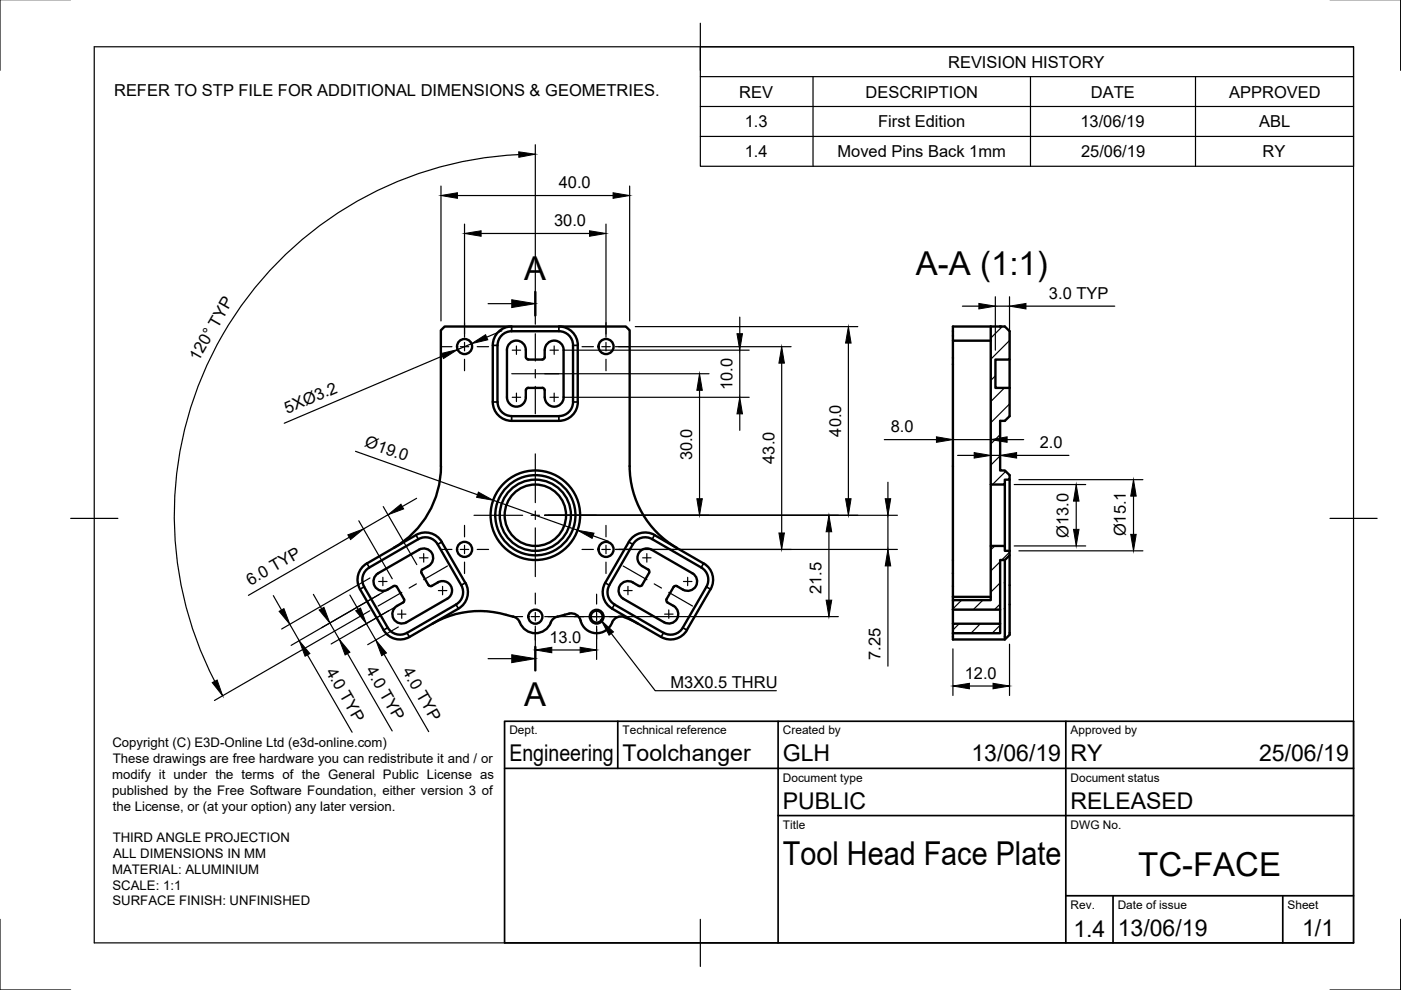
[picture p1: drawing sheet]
<svg xmlns="http://www.w3.org/2000/svg" width="297mm" height="210mm" viewBox="0 0 297 210" stroke-linecap="round" stroke-linejoin="round" font-family="sans-serif">
<!-- layer: Visible -->
<g fill="none" stroke="#000" stroke-width=".51">
<path d="M104.5 73.2v12a4 4 0 0 0 4 4h10M105.5 73.2v12a2.99 2.99 0 0 0 3 3M108.4 69.2h-14.1l-.8 .8v28.8M111.5 75.7a2.91 2.91 0 0 0-1-3.2 2 2 0 0 0-3 1.7v10a2 2 0 0 0 2 2 2 2 0 0 0 2-2v-1.5M111.5 75.7l.1 .3 .4 .2h3l.2-.1 .3-.4M118.5 69.2h-10a4 4 0 0 0-4 4M118.5 70.2h-10a2.99 2.99 0 0 0-3 3M118.5 69.2a4 4 0 0 1 4 4M118.5 70.2a2.99 2.99 0 0 1 3 3M118.6 69.2h14.1l.8 .8v28.8a20 20 0 0 0 10 17.4M119.5 74.2v10M119.5 74.2a2 2 0 0 0-2-2 2 2 0 0 0-2 2v1.5"/>
<path d="M121.5 73.2v12a2.99 2.99 0 0 1-3 3M122.5 73.2v12a4 4 0 0 1-4 4M202 72.2h8.1M210.1 69.2v33.5h2.9v-1h1.1v-1l-1.1-.9h-1v-10.6h1l1.1-1v-12M93.5 98.8a20 20 0 0 1-10 17.4M108.5 88.2h10M112 82.2h3M112 82.2l-.2 .1-.3 .4M115 82.2l.4 .3a4.5 4.5 0 0 0 .7 3.1 2 2 0 0 0 2.2 .5 2 2 0 0 0 1.2-1.9M214.1 82.2h-3v-6h3v-6l-1.1-1h-11v57.3M77.8 119.4a4 4 0 0 0-1.5 5.5l5 8.7M77.8 119.5l10.4-6.1a4 4 0 0 1 5.5 1.5l5 8.7"/>
<path d="M88.7 114.3l-10.4 6a2.99 2.99 0 0 0-1.1 4.1M88.7 114.3a2.99 2.99 0 0 1 4.1 1.1l5 8.7a2.99 2.99 0 0 1-1.1 4.1l-10.4 6M134.2 115.4l-5 8.7M134.2 115.4a2.99 2.99 0 0 1 4.1-1.1l10.4 6a2.99 2.99 0 0 1 1.1 4.1l-5 8.7a2.97 2.97 0 0 1-4.1 1.1M138.2 116.6l8.6 4.9a2 2 0 0 1 .7 2.8 2 2 0 0 1-2.7 .7M138.2 116.6a2 2 0 0 0-2.8 .7 2 2 0 0 0 .8 2.7l1.2 .8 .3 .4-1.6 2.9-.4 .2-.2-.1M138.8 113.4l10.4 6.1M138.8 113.4a4 4 0 0 0-5.5 1.5l-5 8.7M149.2 119.4a4 4 0 0 1 1.5 5.5l-5.1 8.7M210.1 102.7v13.1M213 118.7v16.9M213 102.7v13.1"/>
<path d="M213 118.7h-1v10.6h-10M214.1 117.7v16.9l-1.1 1h-11v-1.3M214.1 101.7v15.1M214.1 116.8h-1.1v-1h-2.9v11.4h-8.1v2.1M214.1 116.8v.9l-1.1 1M77.2 124.4l5 8.7a2.99 2.99 0 0 0 4.1 1.1M80.2 121.6l8.6-5.1a2 2 0 0 1 2.8 .8 2 2 0 0 1-.8 2.7l-1.2 .8-.2 .1-.1 .5 1.6 2.6 .1 .2h.5a3.2 3.2 0 0 1 2.9-.9 2 2 0 0 1 1.4 1.7 2 2 0 0 1-1 2l-8.6 4.9a2 2 0 0 1-2.7-.7 2 2 0 0 1 .7-2.7l1.3-.8 .2-.2v-.4l-1.7-2.8h-.5l-1.3 .7M80.2 121.5a2 2 0 0 0-.7 2.8 2 2 0 0 0 2.7 .7M97.2 129l-10.4 6a4 4 0 0 1-5.5-1.4M98.7 123.6a4 4 0 0 1-1.5 5.4M107.3 130.4a20 20 0 0 0-15.6 1.8M107.3 130.4a4.2 4.2 0 0 1 2.7 1.2l.2 .4"/>
<path d="M120.7 130.1l-1 .3a4.3 4.3 0 0 0-2.7 1.2 3.5 3.5 0 0 1-3.3 2.6 3.5 3.5 0 0 1-3.5-2.2M120.7 130.1a2.19 2.19 0 0 1 2.6 2.1 3.6 3.6 0 0 0 3.6 2 3.6 3.6 0 0 0 3.1-2.7 2 2 0 0 1 2.3-.7M128.3 123.6a4 4 0 0 0 1.5 5.4M129.2 124.1a2.99 2.99 0 0 0 1.1 4.1l10.4 6M129.8 129l10.4 6.1M132.3 130.8l3 1.4M134.2 123.5a2.01 2.01 0 0 0-2.8 .7 2.01 2.01 0 0 0 .7 2.8l8.7 4.9a2 2 0 0 0 2.7-.7 2 2 0 0 0-.7-2.7l-1.3-.8-.2-.4 1.5-2.8M134.2 123.5l1.2 .7M143.5 124.3l1.3 .7M143.5 124.3h-.5l-.2 .1M145.7 133.6a4 4 0 0 1-5.5 1.4M202 132.2h10v2.1h-10z"/>
<path d="M202 126.5v.7M202 129.3v2.9M202 126.5h8.1M212 129.3v2.9"/>
<circle cx="98.5" cy="73.5" r="1.6"/>
<circle cx="128.5" cy="73.5" r="1.6"/>
<circle cx="98.5" cy="116.5" r="1.6"/>
<circle cx="113.5" cy="109.2" r="9.5"/>
<circle cx="113.5" cy="109.2" r="6.5"/>
<circle cx="113.5" cy="109.2" r="7.5"/>
<circle cx="113.5" cy="109.2" r="8.5"/>
<circle cx="128.5" cy="116.5" r="1.6"/>
<circle cx="113.5" cy="130.8" r="1.49"/>
<circle cx="126.5" cy="130.8" r="1.26"/>
</g>
<!-- layer: Visible Narrow -->
<g fill="none" stroke="#000" stroke-width=".36">
<path d="M104.5 73.2h.9M108.5 69.3v.9M118.5 69.3v.9M121.5 73.2h.9M104.5 85.2h.9M108.5 88.3v.9M118.5 88.3v.9M121.5 85.2h.9M77.8 119.5l.5 .8M88.2 113.5l.5 .8M93.6 114.9l-.8 .5M133.3 114.9l.8 .5"/>
<path d="M138.7 113.5l-.4 .8M149.1 119.5l-.4 .8M77.2 124.5l-.8 .4M82.2 133.1l-.8 .5M86.3 134.2l.5 .8M96.7 128.2l.5 .8M98.6 123.6l-.8 .5M128.4 123.6l.7 .5M130.3 128.2l-.5 .8M140.7 134.2l-.5 .8M144.8 133.1l.8 .5M149.8 124.5l.8 .4"/>
<circle cx="126.5" cy="130.8" r="1.53"/>
</g>
<!-- layer: Visible -->
<circle cx="212" cy="69.2" r=".25" fill="#000"/>
<!-- layer: Border -->
<path d="M0 -.1v15M297 -.1v15M20 9.9h267v190h-267zM148.5 4.9v10M15 109.9h10M282 109.9h10M0 194.9v15h15M148.5 194.9v10M297 194.9v15h-15" fill="none" stroke="#000" stroke-width=".25"/>
<!-- layer: TitleBlock -->
<path d="M107 152.9h180v47h-180zM131 152.9v10M165 152.9v47M226 152.9v47M107 162.9h180M165 172.9h122M226 189.9h61M236 189.9v10M272 189.9v10" fill="none" stroke="#000" stroke-width=".36"/>
<!-- layer: BOM -->
<path d="M148.5 9.9h138.5v25.4h-138.5zM148.5 16.2h138.5M172.4 16.2v19.1M218.5 16.2v19.1M253.5 16.2v19.1M148.5 22.6h138.5M148.5 28.9h138.5" fill="none" stroke="#000" stroke-width=".25"/>
<!-- layer: Hatching -->
<g fill="none" stroke="#000" stroke-width=".25">
<path d="M211 79.7l-1 1M212.5 69.3l-2.5 2.4M214 72.2l-4 4M212 92.2l-2 2M212 96.6l-2 2.1M213 82.2l-3 3M213.2 99.9l-2.8 2.8M214 85.7l-4 4M210.9 115.8l-.9 .8M212 119.1l-2 2M214 117.1l-1.6 1.6M203.4 132.2l-1.4 1.4"/>
<path d="M203.9 127.2l-1.9 1.9M207.9 132.2l-2 2.1M208.4 127.2l-2 2M212 123.6l-2 2M212 128.1l-1.1 1.1M212 132.6l-1.6 1.7"/>
</g>
<!-- layer: Annotations -->
<path d="M113.5 61.9v5M113.5 137.2v4.9" fill="none" stroke="#000" stroke-width=".51"/>
<path d="M103.5 64.4h5M103.5 139.7h5M129.6 134.3l9.3 12.1h25.7" fill="none" stroke="#000" stroke-width=".25"/>
<path d="M108.5 63.6l5 .8-5 .8zM108.5 138.8l5 .9-5 .8zM127.5 131.5l2.6 2.5-1 .7z" fill="#000" stroke="#000" stroke-width=".21"/>
<!-- layer: Center Lines -->
<g fill="none" stroke="#000" stroke-width=".25">
<path d="M93.4 73.5h2.4M97.6 73.5h1.8M98.5 68.4v2.4M98.5 72.6v1.8M98.5 76.2v2.4M101.2 73.5h2.4M108.5 79.2h10M108.6 74.2h1.8M109.5 73.4v1.7M113.5 70.8v5.8M113.5 78.4v1.7M116.6 74.2h1.8"/>
<path d="M117.5 73.4v1.7M123.4 73.5h2.4M127.6 73.5h1.8M128.5 68.4v2.4M128.5 72.6v1.8M128.5 76.2v2.4M131.2 73.5h2.4M108.6 84.2h1.8M109.5 83.3v1.8M113.5 81.9v5.8M113.5 96.2v10.4M116.6 84.2h1.8"/>
<path d="M117.5 83.3v1.8M88.9 118.3h1.8M89.8 117.4v1.8M93.4 116.5h2.4M97.6 116.5h1.8M98.5 111.4v2.4M98.5 115.6v1.8M98.5 119.2v2.4M100.5 109.3h10.3M101.2 116.5h2.4M112.6 109.3h1.8M113.5 108.3v1.8"/>
<path d="M113.5 111.9v10.4M116.2 109.3h10.3M123.4 116.5h2.4M127.6 116.5h1.8M128.5 111.4v2.4M128.5 115.6v1.8M128.5 119.2v2.4M131.2 116.5h2.4M136.2 118.3h1.8M137.1 117.4v1.8M80.3 123.3h1.8M81.2 122.4v1.8"/>
<path d="M84.3 130.2h1.8M85.2 129.3v1.8M85.2 125.6l-5 2.9M88.3 123.8l-1.6 .9M92.9 125.2h1.8M93.8 124.3v1.8M94.9 120l-5.1 2.9M108.5 130.7h2.3M112.6 130.7h1.8M113.5 125.7v2.4M113.5 129.9v1.7M113.5 133.4v2.3"/>
<path d="M116.2 130.7h2.3M121.7 130.7h2.1M125.6 130.7h1.8M126.5 126v2.1M126.5 129.9v1.7M126.5 133.4v2.1M129.2 130.7h2.1M132.1 120l5.1 2.9M132.2 125.2h1.8M133.1 124.3v1.8M138.7 123.8l1.6 .9M140.9 130.2h1.8"/>
<path d="M141.8 125.6l5 2.9M141.8 129.3v1.8M144.9 123.3h1.8M145.8 122.4v1.8"/>
</g>
<!-- layer: Dimensions -->
<g fill="none" stroke="#000" stroke-width=".25">
<path d="M93.5 39.4v28.6M110 32.8a76.5 76.5 0 0 0-64.5 111.6M113.5 30.7v38M133.5 39.4v28.6M97 41.5h33M98.5 47.5v24M102 49.5h23M128.5 47.5v24M93.8 75.5l-33.5 14.2M100 72.9l-3 1.2M106.4 70.1l-3.2 1.4M115.5 79.2h34.8"/>
<path d="M119.5 74.2h39.3M130.5 73.5h37.2M134.7 69.3h47.2M156.8 67.2v3.6M156.8 74.2v10M165.7 77v36M179.9 72.7v33M202 74.2v21M204 64.9h3.5M210 74.2v21M211 62.9v11.3M211 64.9h3"/>
<path d="M214 62.9v11.3M217.5 64.9h18.8M75.4 95.7l25.8 9.2M119.5 84.2h39.3M148.3 82.8v22.9M156.8 87.7v3.5M187.5 93.2h11M202 93.2h8M203 96.6h3.5M210 96.6h2M213.5 93.2h3.5M215.5 96.6h11.1"/>
<path d="M74 113.9l-21.3 12.3M76.1 110.4l7.1 12.3M81.3 107.4l7.1 12.3M82.3 109.1l-5.2 3.1M88.3 105.7l-3 1.7M104.5 106.1l17.9 6.3M115.5 109.3h74.8M125.7 113.6l3.3 1.2M130.5 116.5h59.8M175.7 112.7v14.5M188.3 102.2v3.5M188.3 109.3v7.2"/>
<path d="M188.3 120v21.2M215 115.8h15.2M215 102.7h15.2M216 101.7h26.3M216 116.8h26.3M228.2 106.2v6M240.3 105.2v8.1M58 126.3l1.7 3M61.4 132.4l2 3.4M65.2 138.9l9.5 16.4M66.4 126l1.8 3M69.9 132.1l2 3.4"/>
<path d="M73.7 138.6l9.4 16.4M74.2 126.2l1.7 3M77.7 132.2l2 3.5M78.4 129.5l-32.9 19M78.4 122.5l-18.7 10.9M80.5 126l-12.3 7.1M81.4 138.7l9.5 16.4M81.7 125.3l-20 11.5M82.4 129.5l-12.2 7M83.8 128.7l-7.9 4.5M84.5 132.9l-6.5 3.8M113.5 132.8v7"/>
<path d="M115.5 130.7h62.2M117 137.8h6M126.5 132.8v7M202 137.6v9.9M214 136.6v10.9M205.5 145.5h5"/>
</g>
<g fill="#000" stroke="#000" stroke-width=".21">
<path d="M110 32.2l3.5 .5-3.5 .7zM93.5 41.5l3.5-.6v1.2zM98.5 49.5l3.5-.6v1.2zM125 48.9l3.5 .6-3.5 .6zM130 40.9l3.5 .6-3.5 .6zM93.6 74.9l3.4-.8-3 1.9zM100 72.9l3-1.9 .4 1zM156.3 70.8h1.1l-.6 3.4zM165.7 73.5l.6 3.5h-1.2zM179.9 69.3l.5 3.4h-1.1zM207.5 64.3l3.5 .6-3.5 .6zM214 64.9l3.5-.6v1.2z"/>
<path d="M148.3 79.2l.6 3.6h-1.2zM156.8 84.2l.6 3.5h-1.1zM198.5 92.6l3.5 .6-3.5 .6zM206.5 96l3.5 .6-3.5 .5zM210 93.2l3.5-.6v1.2zM212 96.6l3.5-.6v1.1zM73.7 113.4l3.4-1.2-2.8 2.2zM82.3 109.1l2.7-2.2 .6 1zM101.4 104.3l3.1 1.8-3.5-.7zM122.4 112.4l3.5 .6-.4 1.1zM147.7 105.7h1.2l-.6 3.6zM165.1 113h1.2l-.6 3.5z"/>
<path d="M175.7 109.3l.6 3.4h-1.1zM179.3 105.7h1.1l-.5 3.6zM187.7 105.7h1.1l-.5 3.6zM188.3 116.5l.5 3.5h-1.1zM227.6 112.2h1.2l-.6 3.6zM228.2 102.7l.6 3.5h-1.2zM240.3 101.7l.6 3.5h-1.2zM239.7 113.3h1.2l-.6 3.5zM59.2 129.6l1-.6 1.2 3.4zM63.4 135.8l2.3 2.8-1 .5zM67.7 129.3l1-.5 1.2 3.3zM71.9 135.5l2.3 2.8-1 .6z"/>
<path d="M75.4 129.5l1-.6 1.3 3.3zM79.7 135.7l2.2 2.7-1 .6zM113.5 137.8l3.5-.6v1.2zM123 137.2l3.5 .6-3.5 .6zM175.2 127.2h1.1l-.6 3.5zM45 144.7l1-.5 1.2 3.3zM202 145.5l3.5-.6v1.1zM210.5 144.9l3.5 .6-3.5 .5z"/>
</g>
<g font-size="7">
<text x="111.2" y="59.4">A</text>
<text x="194.2" y="58.3">A-A (1:1)</text>
<text x="111.2" y="149.7">A</text>
<text x="166" y="183.4">Tool Head Face Plate</text>
<text x="241.3" y="185.8">TC-FACE</text>
</g>
<g font-size="4.9">
<text x="108" y="161.4">Engineering</text>
<text x="132" y="161.4">Toolchanger</text>
<text x="166" y="161.4">GLH</text>
<text x="206" y="161.4">13/06/19</text>
<text x="227" y="161.4">RY</text>
<text x="267" y="161.4">25/06/19</text>
<text x="166" y="171.4">PUBLIC</text>
<text x="227" y="171.4">RELEASED</text>
<text x="227.6" y="198.6">1.4</text>
<text x="237" y="198.4">13/06/19</text>
<text x="276.1" y="198.6">1/1</text>
</g>
<g font-size="3.5">
<text x="201" y="14.3">REVISION HISTORY</text>
<text x="24.2" y="20.3">REFER TO STP FILE FOR ADDITIONAL DIMENSIONS &amp; GEOMETRIES.</text>
<text x="156.7" y="20.7">REV</text>
<text x="183.5" y="20.7">DESCRIPTION</text>
<text x="231.3" y="20.7">DATE</text>
<text x="260.6" y="20.7">APPROVED</text>
<text x="157.9" y="27">1.3</text>
<text x="186.2" y="27">First Edition</text>
<text x="229.1" y="27">13/06/19</text>
<text x="267" y="27">ABL</text>
<text x="157.9" y="33.3">1.4</text>
<text x="177.6" y="33.3">Moved Pins Back 1mm</text>
<text x="229.2" y="33.3">25/06/19</text>
<text x="267.7" y="33.3">RY</text>
<text x="118.5" y="39.9">40.0</text>
<text x="117.5" y="48">30.0</text>
<text x="222.4" y="63.4">3.0 TYP</text>
<text x="42.1" y="76.8" transform="rotate(-60 42.1 76.8)">120° TYP</text>
<text x="155.3" y="82.8" transform="rotate(-90 155.3 82.8)">10.0</text>
<text x="60.9" y="87.7" transform="rotate(-23 60.9 87.7)">5XØ3.2</text>
<text x="77.2" y="94.6" transform="rotate(20 77.2 94.6)">Ø19.0</text>
<text x="178.3" y="92.6" transform="rotate(-90 178.3 92.6)">40.0</text>
<text x="188.8" y="91.7">8.0</text>
<text x="220.4" y="95">2.0</text>
<text x="146.8" y="97.6" transform="rotate(-90 146.8 97.6)">30.0</text>
<text x="164.2" y="98.3" transform="rotate(-90 164.2 98.3)">43.0</text>
<text x="226.6" y="114" transform="rotate(-90 226.6 114)">Ø13.0</text>
<text x="238.7" y="113.7" transform="rotate(-90 238.7 113.7)">Ø15.1</text>
<text x="53.1" y="124.2" transform="rotate(-30 53.1 124.2)">6.0 TYP</text>
<text x="174.2" y="125.9" transform="rotate(-90 174.2 125.9)">21.5</text>
<text x="116.5" y="136.3">13.0</text>
<text x="69" y="142.4" transform="rotate(60 69 142.4)">4.0 TYP</text>
<text x="77.5" y="142.1" transform="rotate(60 77.5 142.1)">4.0 TYP</text>
<text x="85.2" y="142.3" transform="rotate(60 85.2 142.3)">4.0 TYP</text>
<text x="186.7" y="139.9" transform="rotate(-90 186.7 139.9)">7.25</text>
<text x="204.5" y="143.9">12.0</text>
<text x="142.2" y="145.9">M3X0.5 THRU</text>
</g>
<g font-size="2.8">
<text x="23.8" y="158.4">Copyright (C) E3D-Online Ltd (e3d-online.com)</text>
<text x="23.9" y="161.7">These drawings are free hardware you can redistribute it and / or</text>
<text x="23.8" y="165.1">modify it under the terms of the General Public License as</text>
<text x="23.8" y="168.5">published by the Free Software Foundation, either version 3 of</text>
<text x="23.9" y="171.8">the License, or (at your option) any later version.</text>
<text x="23.9" y="178.5">THIRD ANGLE PROJECTION</text>
<text x="23.8" y="185.2">MATERIAL: ALUMINIUM</text>
<text x="24" y="181.9">ALL DIMENSIONS IN MM</text>
<text x="23.9" y="188.6">SCALE: 1:1</text>
<text x="23.9" y="192">SURFACE FINISH: UNFINISHED</text>
</g>
<g font-size="2.5">
<text x="108" y="155.7">Dept.</text>
<text x="132" y="155.7">Technical reference</text>
<text x="166" y="155.7">Created by</text>
<text x="227" y="155.7">Approved by</text>
<text x="166" y="165.7">Document type</text>
<text x="227" y="165.7">Document status</text>
<text x="166" y="175.7">Title</text>
<text x="227" y="175.7">DWG No.</text>
<text x="227" y="192.7">Rev.</text>
<text x="237" y="192.7">Date of issue</text>
<text x="273" y="192.7">Sheet</text>
</g>
</svg>
